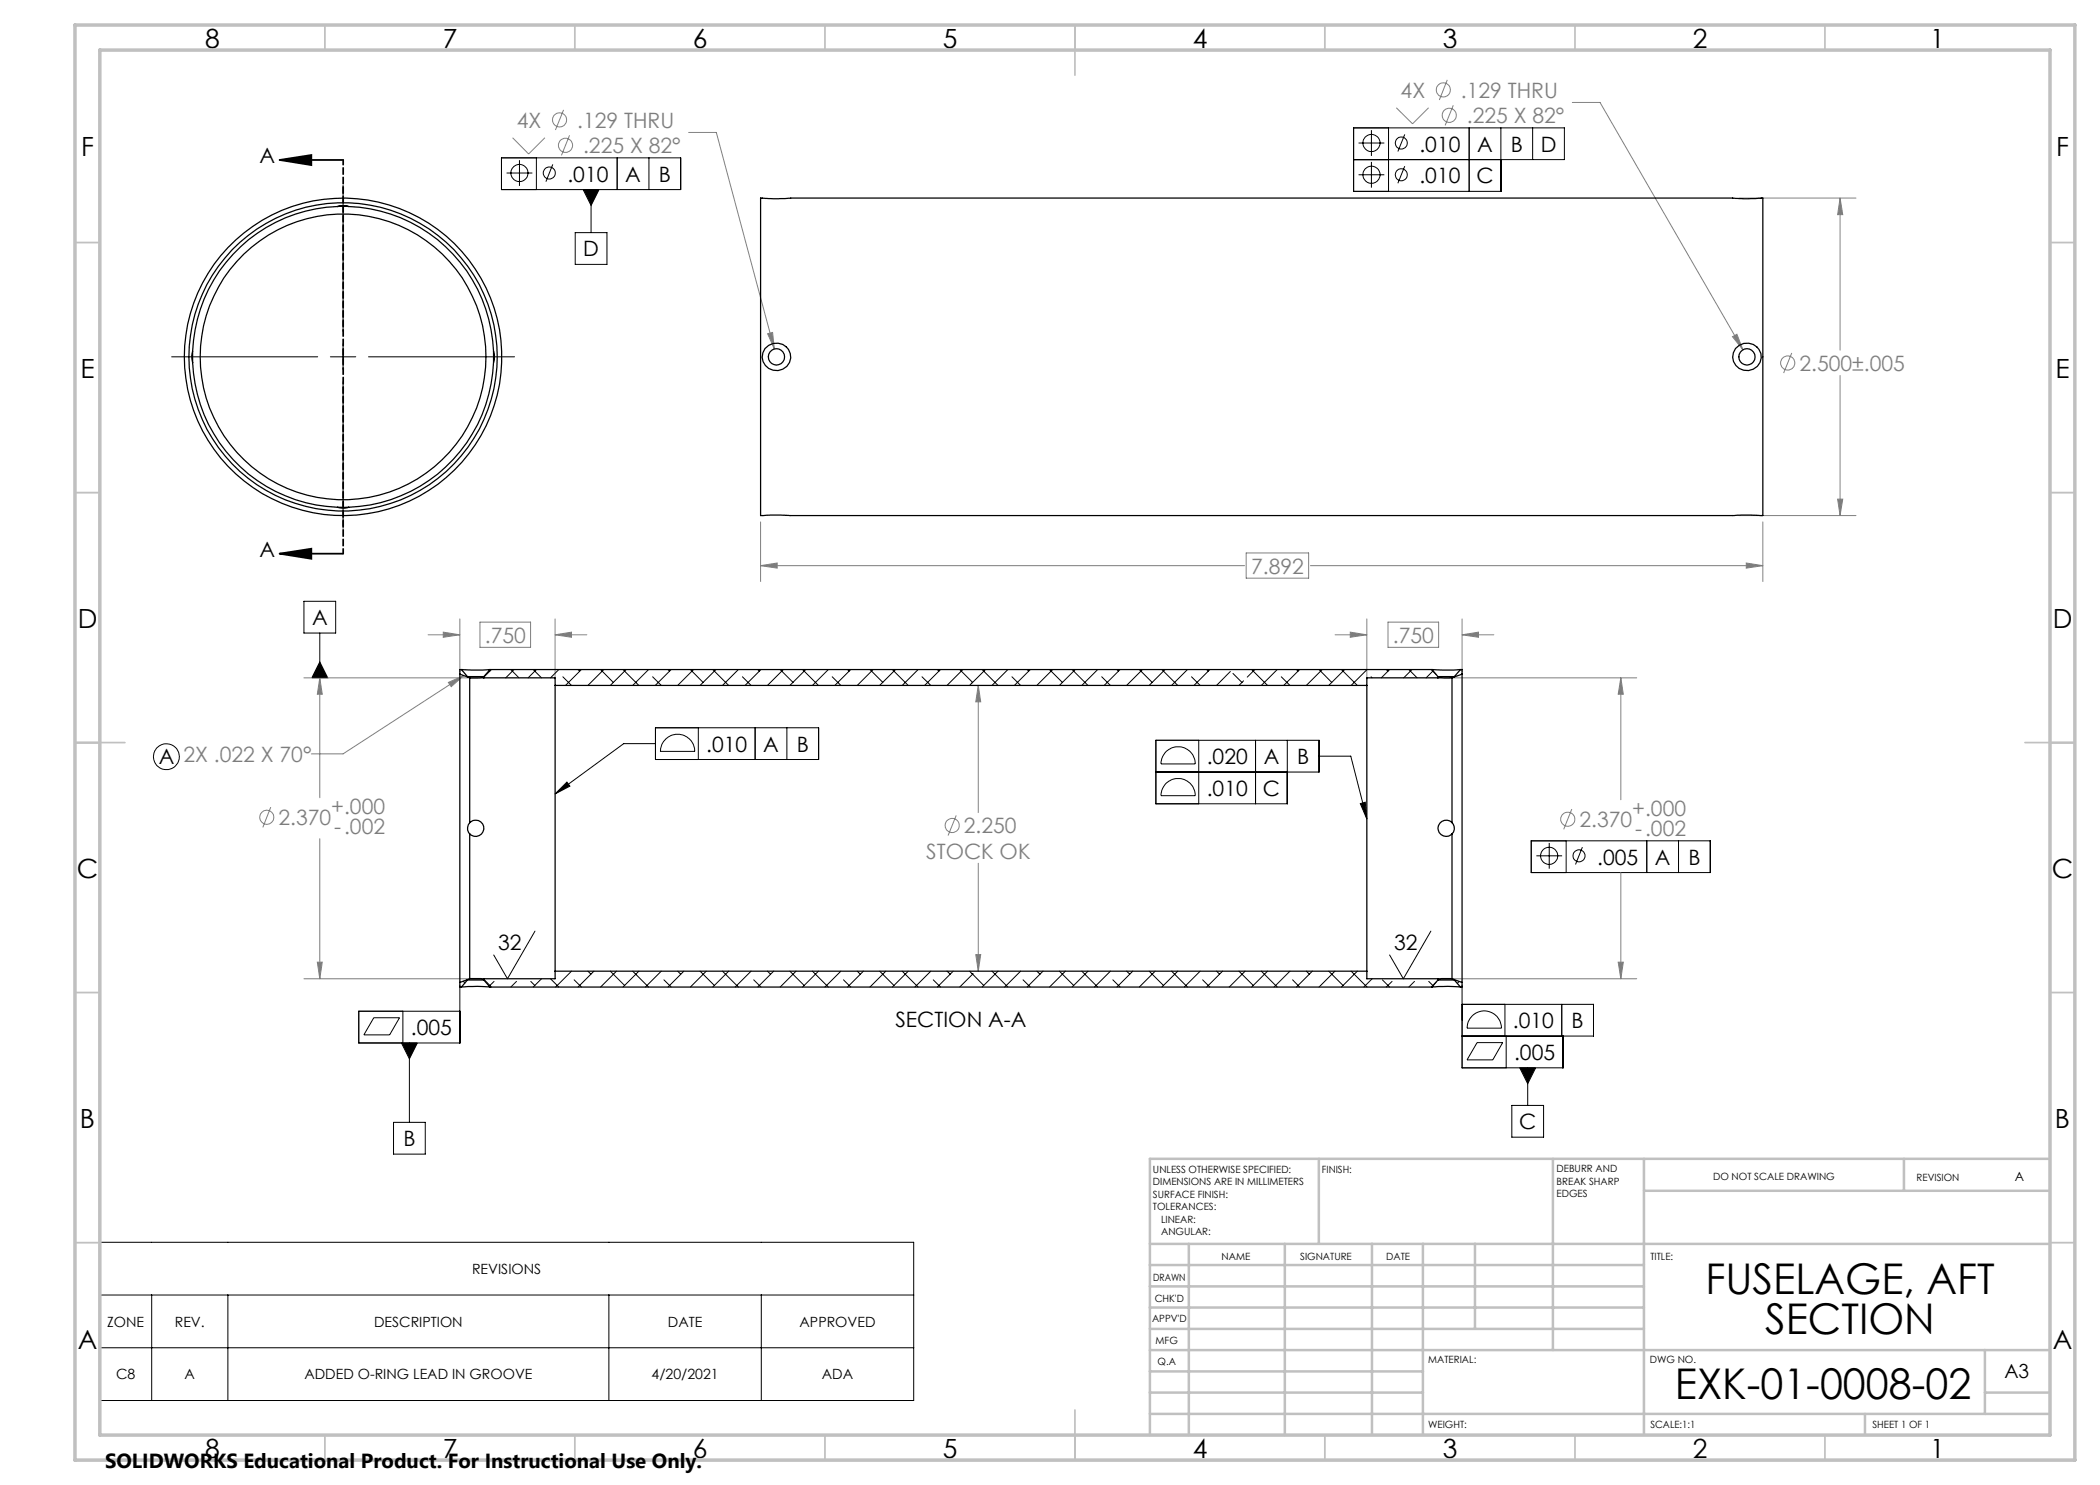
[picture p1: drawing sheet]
<svg xmlns="http://www.w3.org/2000/svg" width="420mm" height="297mm" viewBox="0 0 420 297" stroke-linecap="round" stroke-linejoin="round" font-family="sans-serif">
<g fill="none" stroke="#808080" stroke-width=".2">
<path d="M289.5 16l-1.6 4M102.5 27.5l3.2 3.3 3.3-3.3M112.7 22l-1.6 4M113.9 27.1l-1.6 4M137.7 26.5h5.6l11.6 43.3M279.3 21.6l3.2 3.2 3.2-3.2M290.7 21.1l-1.7 4M314.5 20.5h5.5l28.6 49.5M347.8 39.6h23.4M368 39.6l.5 3.3h-1zM368 39.6v30.4M153.5 66.7l1-.2 .4 3.3z"/>
<path d="M346.5 67.3l.9-.5 1.2 3.2zM358.4 70.6l-1.7 4M368 75.1v28M367.5 99.8h1l-.5 3.3zM152.1 113.1l3.3-.5v1zM152.1 104.4v11.9M152.1 113.1h96.8M249.2 110.6h12.5v5h-12.5zM262.1 113.1h90.5M347.8 103.1h23.4M349.2 112.6l3.4 .5-3.4 .5zM352.6 104.4v11.9"/>
<path d="M60.8 135.6h34.7M64 135.6l.5 3.2h-1zM64 135.6v24M85.6 127h6.4M88.7 126.4l3.3 .6-3.3 .5zM89.7 136.5l3-1.4-2.5 2.2zM92 123.8v10.5M92.7 135.1l-24.1 15.7h-6.3M96 124.4h10.1v5.1h-10.1zM111 127l3.3-.6v1.1zM111 123.8v12M111 127h6.4"/>
<path d="M195.7 137.1l.4 3.3h-.9zM195.7 137.1v25.4M267 127h6.4M270.1 126.4l3.3 .6-3.3 .5zM273.4 123.8v12M277.6 124.4h10.1v5.1h-10.1zM288.9 135.6h38.4M292.4 127l3.3-.6v1.1zM292.4 127h6.4M292.4 123.8v10.5M324.2 135.6l.5 3.2h-1.1zM324.2 135.6v24.3"/>
<path d="M54.2 161.4l-1.6 4.1M64 167.7v28.1M191.2 163.1l-1.6 4M195.7 172.6v21.6M314.4 161.8l-1.7 4.1M324.2 174.5v21.3M60.8 195.8h34.7M63.5 192.4h1l-.5 3.4zM195.2 190.9h.9l-.4 3.3zM288.9 195.8h38.4M323.6 192.4h1.1l-.5 3.4z"/>
<circle cx="288.7" cy="18" r="1.42"/>
<circle cx="111.9" cy="24" r="1.41"/>
<circle cx="113.1" cy="29.1" r="1.41"/>
<circle cx="289.8" cy="23.1" r="1.42"/>
<circle cx="357.5" cy="72.6" r="1.41"/>
<circle cx="53.4" cy="163.4" r="1.4"/>
<circle cx="190.4" cy="165.1" r="1.4"/>
<circle cx="313.6" cy="163.8" r="1.41"/>
</g>
<g fill="none" stroke="#000" stroke-width=".2">
<path d="M68.6 37.1v29.2M100.3 31.6h35.8v6.3h-35.8zM101.3 34.6h5.2M103.9 32v5.2M107.3 31.6v6.3M110.6 32.9l-1.4 3.4M116.6 37.9h3.2l-1.6 3.2zM118.2 37.9v8.6M123.4 31.6v6.3M129.8 31.6v6.3M271.7 28.6h5.2M271.7 35h5.2"/>
<path d="M274.3 26v5.2M274.3 32.4v5.1M277.7 25.6v12.7M281 26.9l-1.4 3.4M281 33.2l-1.4 3.5M293.8 25.6v12.7M300.2 25.6v12.7h-29.5v-12.7h42.2v6.3h-42.2M306.5 25.6v6.3M115 46.5h6.4v6.4h-6.4zM34.3 71.4h29.2M66.1 71.4h5.1M68.6 68.8v5.1"/>
<path d="M68.6 76.4v29.3M73.7 71.4h29.2M60.8 120.3h6.3v6.3h-6.3zM64 126.6v9M64 132.4l1.5 3.2h-3.1zM111 158.8l2.4-2.4 .6 .8zM131.1 148.7h-6.4l-13.7 10.1M131.1 145.6h32.6v6.3h-32.6zM133.2 147.7a3.4 3.4 0 0 1 3.7-.6 3.4 3.4 0 0 1 2.1 3.2h-6.9v-.3a3.3 3.3 0 0 1 1.1-2.3zM139.7 145.6v6.3M151 145.6v6.3M157.4 145.6v6.3"/>
<path d="M233.2 150.4a3.4 3.4 0 0 1 3.7-.8 3.4 3.4 0 0 1 2.1 3.2h-6.8a3.6 3.6 0 0 1 1-2.4zM233.2 156.7a3.4 3.4 0 0 1 3.7-.8 3.4 3.4 0 0 1 2.1 3.2h-6.8a3.6 3.6 0 0 1 1-2.4zM239.7 148.1v12.7M251.1 148.1v12.7M257.5 148.1v12.7h-26.3v-12.7h32.6v6.3h-32.6M263.8 151.2h6.4l3.2 12.6M272.1 160.7l.9-.3 .4 3.4zM306.2 168.2h35.9v6.3h-35.9zM307.3 171.2h5.1M309.8 168.6v5.1M313.2 168.2v6.3M316.5 169.4l-1.4 3.5"/>
<path d="M329.4 168.2v6.3M335.7 168.2v6.3M92 197v11.6h-20.2v-6.4h20.2M107 186.2l-5.5 9.6-2.8-4.8M286.2 186.2l-5.5 9.6-2.8-4.8M292.4 197v16.6h20.2v-6.4M74.8 203.5h5.1l-2 3.5h-5.1zM80.3 208.6h3.2l-1.6 3.2zM80.6 202.2v6.4M81.9 208.6v15.9M292.4 200.9h26.3v6.3h-26.3M294.4 203.2a3.4 3.4 0 0 1 3.7-.8 3.4 3.4 0 0 1 2.2 3.2h-6.9a3.3 3.3 0 0 1 1-2.4z"/>
<path d="M295.4 208.5h5.1l-1.9 3.5h-5.2zM301 200.9v6.3M301.2 207.2v6.4M304 213.6h3.1l-1.6 3.1zM305.5 213.6v7.5M312.3 200.9v6.3M78.7 224.5h6.4v6.3h-6.4zM302.4 221.1h6.3v6.3h-6.3zM19.9 248.5h162.8v31.6h-162.8zM19.9 259h162.8M30.3 259v21.1M45.6 259v21.1"/>
<path d="M121.8 259v21.1M152.3 259v21.1M19.9 269.6h162.8"/>
<circle cx="103.9" cy="34.6" r="1.72"/>
<circle cx="109.9" cy="34.6" r="1.2"/>
<circle cx="274.3" cy="28.6" r="1.72"/>
<circle cx="274.3" cy="34.9" r="1.72"/>
<circle cx="280.2" cy="28.6" r="1.2"/>
<circle cx="280.2" cy="34.9" r="1.2"/>
<circle cx="33.3" cy="151.3" r="2.59"/>
<circle cx="309.8" cy="171.2" r="1.71"/>
<circle cx="315.8" cy="171.2" r="1.19"/>
</g>
<path d="M55.9 32l6.4-1v2zM55.9 32h12.7M55.9 110.7l6.4-1v2.1zM55.9 110.7h12.7" fill="none" stroke="#000" stroke-width=".35"/>
<path d="M68.6 32v78.7" fill="none" stroke="#000" stroke-width=".35" stroke-dasharray="1.3 .6" stroke-dashoffset=".3"/>
<g fill="none" stroke="#c0c0c0" stroke-width=".35">
<path d="M65 5v5M115 5v5M165 5v5M215 5v10M265 5v5M315 5v5M365 5v5M15 48.5h5M410 48.5h5M15 98.5h5M410 98.5h5M15 148.5h10"/>
<path d="M405 148.5h10M15 198.5h5M410 198.5h5M15 248.5h5M410 248.5h5M65 287v5M115 287v5M165 287v5M215 282v10M265 287v5M315 287v5M365 287v5"/>
</g>
<g fill="none" stroke="#c0c0c0" stroke-width=".5">
<path d="M263.8 231.8v17M310.6 231.8v38.2M328.8 231.8v55.2M328.8 238.2h81.2M380.8 231.8v6.4M410 231.8h-180v55.2M230 248.8h180M230 257.3h98.8M230 253h98.8M237.8 248.8v38.2M257 248.8v38.2M274.4 248.8v38.2"/>
<path d="M284.6 248.8v38.2M295 248.8v17M230 265.8h98.8M230 261.5h98.8M230 278.5h54.6M230 274.3h54.6M230 270h180M397 278.5h13M397 270v12.8M230 282.8h180M373 282.8v4.2"/>
</g>
<path d="M15 5h400v287h-400zM20 10h390v277h-390z" fill="none" stroke="#c0c0c0" stroke-width=".7"/>
<g fill="#000">
<path d="M55.9 32l6.4-1v2zM55.9 110.7l6.4-1v2.1z"/>
<path d="M111 158.8l2.4-2.4 .6 .8zM272.1 160.7l.9-.3 .4 3.4zM80.3 208.6l1.6 3.2 1.6-3.2zM64 132.4l-1.6 3.2h3.1zM304 213.6l1.5 3.1 1.6-3.1zM116.6 37.9l1.6 3.2 1.6-3.2z"/>
</g>
<path d="M195.7 137.1l.4 3.3h-.9zM195.2 190.9h.9l-.4 3.3zM324.2 135.6l.5 3.2h-1.1zM323.6 192.4h1.1l-.5 3.4zM64 135.6l.5 3.2h-1zM63.5 192.4h1l-.5 3.4zM88.7 126.4l3.3 .6-3.3 .5zM111 127l3.3-.6v1.1zM270.1 126.4l3.3 .6-3.3 .5zM292.4 127l3.3-.6v1.1zM89.7 136.5l3-1.4-2.5 2.2zM153.5 66.7l1.4 3.1-.4-3.3zM368 39.6l.5 3.3h-1zM367.5 99.8h1l-.5 3.3zM152.1 113.1l3.3-.5v1zM349.2 112.6l3.4 .5-3.4 .5zM346.5 67.3l2.1 2.7-1.2-3.2z" fill="#808080"/>
<g fill="none" stroke="#000" stroke-width=".25">
<path d="M152.1 39.6l2.5 .2 3.6-.2h188.4l3.1 .2 2.9-.2v63.5l-2.4-.1-3.3 .1h-189l-3.7-.1-2.1 .1zM67.5 41.3h2.2M38.5 70.3v2.2M98.7 70.2a30.2 30.2 0 0 0-30.9-29 30.5 30.5 0 0 0-29.4 29.5 30.3 30.3 0 0 0 29.1 30.8M98.7 70.2l.2 .8a33.8 33.8 0 0 1-5.6 17.5 30.5 30.5 0 0 1-23.9 13.1h-1l-.9-.1M98.7 70.2v2.3M67.5 101.5h2.3M92 134.8v61.7M92 134.8l1.5 .6M92.3 133.9l2.2 .1 3.5-.1M92.3 133.9h-.3v.9M92.3 133.9l1.2 1.4"/>
<path d="M93.5 135.3h3.3M93.5 135.4l.4 .2M93.5 135.3v.1M93.9 135.6v28.9M93.9 135.6h2.9M96.8 135.6h14.2v1.5M96.8 135.3v.3M98 133.9h188.4M98 133.9l-1.2 1.4M111 137.1v57.1M111 137.1h162.4M273.4 137.1v57.1"/>
<path d="M286.4 133.9l2.2 .1 3.5-.1M286.4 133.9l1.2 1.4M287.6 135.3h3.3M287.6 135.6h2.8M287.6 135.6h-14.2v1.5M287.6 135.3v.3M290.4 135.6v28.9M290.9 135.4l-.5 .2M290.9 135.3v.1M292.1 133.9h.3v.9M292.1 133.9l-1.2 1.4M292.4 134.8v61.7"/>
<path d="M292.4 134.8l-1.5 .6M93.9 166.8v28.9M93.9 164.5a1.64 1.64 0 0 1 2.4 0 1.64 1.64 0 0 1 0 2.3 1.64 1.64 0 0 1-2.4 0M93.9 164.5a1.69 1.69 0 0 0 0 2.3M290.4 164.5a1.64 1.64 0 0 0-2.3 0 1.64 1.64 0 0 0 0 2.3 1.64 1.64 0 0 0 2.3 0M290.4 166.8v28.9M290.4 164.5a1.61 1.61 0 0 1 0 2.3M92 196.5v.9h.3M92.3 197.4l3.2-.1 2.5 .1M93.5 196h3.3M93.5 196l-1.2 1.4M93.5 195.9v.1"/>
<path d="M93.5 195.9l-1.5 .6M93.9 195.7l2.9 .1M93.9 195.7l-.4 .2M96.8 196l1.2 1.4M96.8 195.8v.2M98 197.4h188.4M111 194.2v1.6h-14.2M111 194.2h162.4M273.4 194.2v1.6h14.2M286.4 197.4l3.2-.1 2.5 .1M287.6 196h3.3M287.6 196l-1.2 1.4"/>
<path d="M287.6 195.8v.2M290.4 195.7l-2.8 .1M290.4 195.7l.5 .2M290.9 196l1.2 1.4M290.9 195.9v.1M290.9 195.9l1.5 .6M292.4 196.5v.9h-.3"/>
<circle cx="68.6" cy="71.4" r="30.8"/>
<circle cx="68.6" cy="71.4" r="28.6"/>
<circle cx="68.6" cy="71.4" r="31.8"/>
<circle cx="155.3" cy="71.3" r="2.8"/>
<circle cx="155.3" cy="71.4" r="1.62"/>
<circle cx="349.4" cy="71.3" r="2.8"/>
<circle cx="349.4" cy="71.4" r="1.62"/>
</g>
<g fill="none" stroke="#000" stroke-width=".2">
<path d="M97.8 134.1l.2 .1M98.3 133.9l-1.5 1.5M102.2 133.9l1.6 1.7M102.8 133.9l-1.7 1.7M106.6 133.9l1.7 1.7M107.3 133.9l-1.7 1.7M111.8 133.9l-1.7 1.7M112.6 135.4l1.7 1.7M115.6 133.9l.3 .3M116.3 133.9l-3.2 3.2M120.1 133.9l2.6 2.6M120.8 133.9l-3.2 3.2"/>
<path d="M124.6 133.9l3.2 3.2M125.2 133.9l-3.1 3.2M129.7 133.9l-3.2 3.2M130.5 135.4l1.8 1.7M133.6 133.9l.3 .3M134.2 133.9l-3.1 3.2M138.1 133.9l2.5 2.6M138.7 133.9l-3.2 3.2M142.6 133.9l3.1 3.2M143.2 133.9l-3.2 3.2M147.7 133.9l-3.2 3.2M148.5 135.4l1.7 1.7"/>
<path d="M151.6 133.9l.3 .3M152.2 133.9l-3.2 3.2M156 133.9l2.6 2.6M156.7 133.9l-3.2 3.2M160.5 133.9l3.2 3.2M161.1 133.9l-3.1 3.2M165.7 133.9l-3.2 3.2M166.4 135.4l1.8 1.7M169.5 133.9l.3 .3M170.1 133.9l-3.1 3.2M174 133.9l2.6 2.6M174.6 133.9l-3.2 3.2"/>
<path d="M178.5 133.9l3.1 3.2M179.1 133.9l-3.2 3.2M183.6 133.9l-3.2 3.2M184.4 135.4l1.8 1.7M187.5 133.9l.3 .3M188.1 133.9l-3.2 3.2M191.9 133.9l2.6 2.6M192.6 133.9l-3.2 3.2M196.4 133.9l3.2 3.2M197.1 133.9l-3.2 3.2M201.6 133.9l-3.2 3.2M202.4 135.4l1.7 1.7"/>
<path d="M205.4 133.9l.3 .3M206.1 133.9l-3.2 3.2M209.9 133.9l2.6 2.6M210.5 133.9l-3.1 3.2M214.4 133.9l3.2 3.2M215.1 133.9l-3.2 3.2M219.5 133.9l-3.1 3.2M220.3 135.4l1.8 1.7M223.4 133.9l.3 .3M224 133.9l-3.2 3.2M227.9 133.9l2.5 2.6M228.5 133.9l-3.2 3.2"/>
<path d="M232.4 133.9l3.1 3.2M233 133.9l-3.2 3.2M237.5 133.9l-3.2 3.2M238.3 135.4l1.7 1.7M241.3 133.9l.4 .3M242 133.9l-3.2 3.2M246.1 134.3l-2.8 2.8M246.6 134.7l1.8 1.8M248.7 136.2l-.9 .9M250.3 133.9l3.2 3.2M251 133.9l-1.6 1.5M255.4 133.9l-3.1 3.2"/>
<path d="M256.3 135.4l1.7 1.7M259.3 133.9l.3 .3M259.9 133.9l-3.1 3.2M263.8 133.9l2.5 2.6M264.4 133.9l-3.1 3.2M268.3 133.9l3.2 3.2M268.9 133.9l-3.2 3.2M273.4 133.9l-3.2 3.2M274.2 135.4l.2 .2M277.2 133.9l.4 .3M277.9 133.9l-1.6 1.7M281.8 133.9l1.6 1.7"/>
<path d="M282.4 133.9l-1.7 1.7M286.2 133.9l1 1M286.6 134.2l-1.4 1.4M92.6 196.2l.4 .4M96.9 196l1.4 1.4M98.8 196.3l-1 .9M103.3 196.3l-1.1 1.1M106.2 196.3l.8 .8M108.3 195.8l-1.7 1.6M110.1 195.8l1.7 1.6M114.3 194.2l-3.2 3.2M114.8 196l1.5 1.4"/>
<path d="M117.6 194.2l.6 .6M118.8 194.2l-3.2 3.2M122.1 194.2l2.8 2.9M123.3 194.2l-3.2 3.2M126.5 194.2l3.2 3.2M127.8 194.2l-3.2 3.2M132.3 194.2l-3.2 3.2M132.8 196l1.4 1.4M135.5 194.2l.6 .6M136.8 194.2l-3.2 3.2M140 194.2l2.9 2.9M141.3 194.2l-3.2 3.2"/>
<path d="M144.5 194.2l3.2 3.2M145.7 194.2l-3.1 3.2M150.2 194.2l-3.2 3.2M150.7 196l1.5 1.4M153.5 194.2l.6 .6M154.7 194.2l-3.1 3.2M158 194.2l2.8 2.9M159.2 194.2l-3.2 3.2M162.5 194.2l3.2 3.2M163.7 194.2l-3.2 3.2M168.2 194.2l-3.2 3.2M168.7 196l1.4 1.4"/>
<path d="M171.4 194.2l.6 .6M172.7 194.2l-3.2 3.2M175.9 194.2l2.9 2.9M177.2 194.2l-3.2 3.2M180.4 194.2l3.2 3.2M181.6 194.2l-3.1 3.2M186.2 194.2l-3.2 3.2M186.7 196l1.4 1.4M189.4 194.2l.6 .6M190.6 194.2l-3.1 3.2M193.9 194.2l2.8 2.9M194.6 194.7l-2.7 2.7"/>
<path d="M198.4 194.2l3.2 3.2M199.6 194.2l-3.2 3.2M204.1 194.2l-3.2 3.2M204.6 196l1.5 1.4M207.4 194.2l.6 .6M208.6 194.2l-3.2 3.2M211.9 194.2l2.8 2.9M213.1 194.2l-3.2 3.2M216.4 194.2l3.1 3.2M217.6 194.2l-3.2 3.2M222.1 194.2l-3.2 3.2M222.6 196l1.4 1.4"/>
<path d="M225.3 194.2l.7 .6M226.6 194.2l-3.2 3.2M229.8 194.2l2.9 2.9M231 194.2l-3.1 3.2M234.3 194.2l3.2 3.2M235.5 194.2l-3.1 3.2M240 194.2l-3.1 3.2M240.5 196l1.5 1.4M243.3 194.2l.6 .6M244.5 194.2l-3.2 3.2M247.8 194.2l2.8 2.9M249 194.2l-3.1 3.2"/>
<path d="M252.3 194.2l3.1 3.2M253.5 194.2l-3.2 3.2M258 194.2l-3.2 3.2M258.5 196l1.4 1.4M261.3 194.2l.6 .6M262.5 194.2l-3.2 3.2M265.7 194.2l2.9 2.9M267 194.2l-3.2 3.2M270.2 194.2l3.2 3.2M271.5 194.2l-3.2 3.2M274.4 195.8l-1.6 1.6M276.5 196l1.4 1.4"/>
<path d="M278.4 196.3l-1.2 1.1M282.9 196.3l-1.1 1.1M285.8 196.3l.8 .8M287.2 196.4l-1 1M291.9 196.3l-.4 .4"/>
</g>
<g font-size="8.5">
<text x="341.1" y="258.8">FUSELAGE, AFT</text>
<text x="353" y="266.9">SECTION</text>
<text x="335" y="279.7">EXK-01-0008-02</text>
</g>
<g font-size="5.3">
<text x="41" y="9.5">8</text>
<text x="88.5" y="9.5">7</text>
<text x="138.5" y="9.5">6</text>
<text x="188.5" y="9.5">5</text>
<text x="238.5" y="9.5">4</text>
<text x="288.5" y="9.5">3</text>
<text x="338.5" y="9.5">2</text>
<text x="386" y="9.5">1</text>
<text x="16.2" y="31.3">F</text>
<text x="411.2" y="31.3">F</text>
<text x="16.1" y="75.5">E</text>
<text x="411.1" y="75.5">E</text>
<text x="15.5" y="125.5">D</text>
<text x="410.5" y="125.5">D</text>
<text x="15.4" y="175.5">C</text>
<text x="410.4" y="175.5">C</text>
<text x="16" y="225.5">B</text>
<text x="411" y="225.5">B</text>
<text x="15.5" y="269.8">A</text>
<text x="410.5" y="269.8">A</text>
<text x="41" y="291.5">8</text>
<text x="88.5" y="291.5">7</text>
<text x="138.5" y="291.5">6</text>
<text x="188.5" y="291.5">5</text>
<text x="238.5" y="291.5">4</text>
<text x="288.5" y="291.5">3</text>
<text x="338.5" y="291.5">2</text>
<text x="386" y="291.5">1</text>
</g>
<g font-size="4.2" fill="#808080">
<text x="280.1" y="19.5">4X</text>
<text x="292.2" y="19.5">.129 THRU</text>
<text x="103.4" y="25.5">4X</text>
<text x="115.4" y="25.5">.129 THRU</text>
<text x="293.4" y="24.6">.225 X 82°</text>
<text x="116.6" y="30.6">.225 X 82°</text>
<text x="359.9" y="74.1">2.500±.005</text>
<text x="250.2" y="114.7">7.892</text>
<text x="97" y="128.5">.750</text>
<text x="278.6" y="128.5">.750</text>
<text x="55.7" y="165">2.370</text>
<text x="66.3" y="162.7">+.000</text>
<text x="66.8" y="166.8">-.002</text>
<text x="192.8" y="166.6">2.250</text>
<text x="315.9" y="165.4">2.370</text>
<text x="326.5" y="163.1">+.000</text>
<text x="327" y="167.2">-.002</text>
<text x="185.2" y="171.7">STOCK OK</text>
</g>
<g font-size="4.2">
<text x="51.9" y="32.7">A</text>
<text x="283.9" y="30.3">.010</text>
<text x="295.4" y="30.3">A</text>
<text x="302.2" y="30.3">B</text>
<text x="308.1" y="30.3">D</text>
<text x="113.5" y="36.3">.010</text>
<text x="125" y="36.3">A</text>
<text x="131.8" y="36.3">B</text>
<text x="283.9" y="36.7">.010</text>
<text x="295.3" y="36.7">C</text>
<text x="116.7" y="51.3">D</text>
<text x="51.9" y="111.4">A</text>
<text x="62.4" y="125">A</text>
<text x="31.8" y="152.8">A 2X .022 X 70°</text>
<text x="141.2" y="150.3">.010</text>
<text x="152.6" y="150.3">A</text>
<text x="159.4" y="150.3">B</text>
<text x="241.4" y="152.8">.020</text>
<text x="252.8" y="152.8">A</text>
<text x="259.5" y="152.8">B</text>
<text x="241.4" y="159.2">.010</text>
<text x="252.6" y="159.2">C</text>
<text x="319.4" y="172.9">.005</text>
<text x="331" y="172.9">A</text>
<text x="337.7" y="172.9">B</text>
<text x="99.6" y="190.1">32</text>
<text x="278.8" y="190.1">32</text>
<text x="82.2" y="207">.005</text>
<text x="179.1" y="205.4">SECTION A-A</text>
<text x="302.6" y="205.6">.010</text>
<text x="314.3" y="205.6">B</text>
<text x="302.8" y="212">.005</text>
<text x="303.8" y="225.8">C</text>
<text x="80.7" y="229.2">B</text>
</g>
<text font-size="4.1" x="21" y="293.7">SOLIDWORKS Educational Product. For Instructional Use Only.</text>
<text font-size="3.9" x="400.9" y="275.5">A3</text>
<g font-size="2.8">
<text x="94.4" y="254.8">REVISIONS</text>
<text x="21.4" y="265.3">ZONE</text>
<text x="35" y="265.3">REV.</text>
<text x="74.8" y="265.3">DESCRIPTION</text>
<text x="133.6" y="265.3">DATE</text>
<text x="159.9" y="265.3">APPROVED</text>
<text x="23.2" y="275.9">C8</text>
<text x="36.9" y="275.9">A</text>
<text x="60.9" y="275.9">ADDED O-RING LEAD IN GROOVE</text>
<text x="130.3" y="275.9">4/20/2021</text>
<text x="164.4" y="275.9">ADA</text>
</g>
<text font-size="2.5" x="402.9" y="236.1">A</text>
<g font-size="2">
<text x="230.6" y="234.6">UNLESS OTHERWISE SPECIFIED:</text>
<text x="230.6" y="237.1">DIMENSIONS ARE IN MILLIMETERS</text>
<text x="230.6" y="239.6">SURFACE FINISH:</text>
<text x="264.4" y="234.6">FINISH:</text>
<text x="311.3" y="234.5">DEBURR AND</text>
<text x="311.3" y="237">BREAK SHARP</text>
<text x="311.3" y="239.5">EDGES</text>
<text x="342.6" y="236">DO NOT SCALE DRAWING</text>
<text x="383.3" y="236.2">REVISION</text>
<text x="230.6" y="242.1">TOLERANCES:</text>
<text x="232.2" y="244.6">LINEAR:</text>
<text x="232.2" y="247.1">ANGULAR:</text>
<text x="244.3" y="252">NAME</text>
<text x="260" y="251.9">SIGNATURE</text>
<text x="277.2" y="251.9">DATE</text>
<text x="330.1" y="251.9">TITLE:</text>
<text x="230.6" y="256.1">DRAWN</text>
<text x="230.9" y="260.3">CHK'D</text>
<text x="230.4" y="264.4">APPV'D</text>
<text x="231.1" y="268.8">MFG</text>
<text x="231.5" y="273">Q.A</text>
<text x="285.6" y="272.5">MATERIAL:</text>
<text x="330" y="272.5">DWG NO.</text>
<text x="285.6" y="285.5">WEIGHT:</text>
<text x="330.1" y="285.6">SCALE:1:1</text>
<text x="374.5" y="285.6">SHEET 1 OF 1</text>
</g>
</svg>
